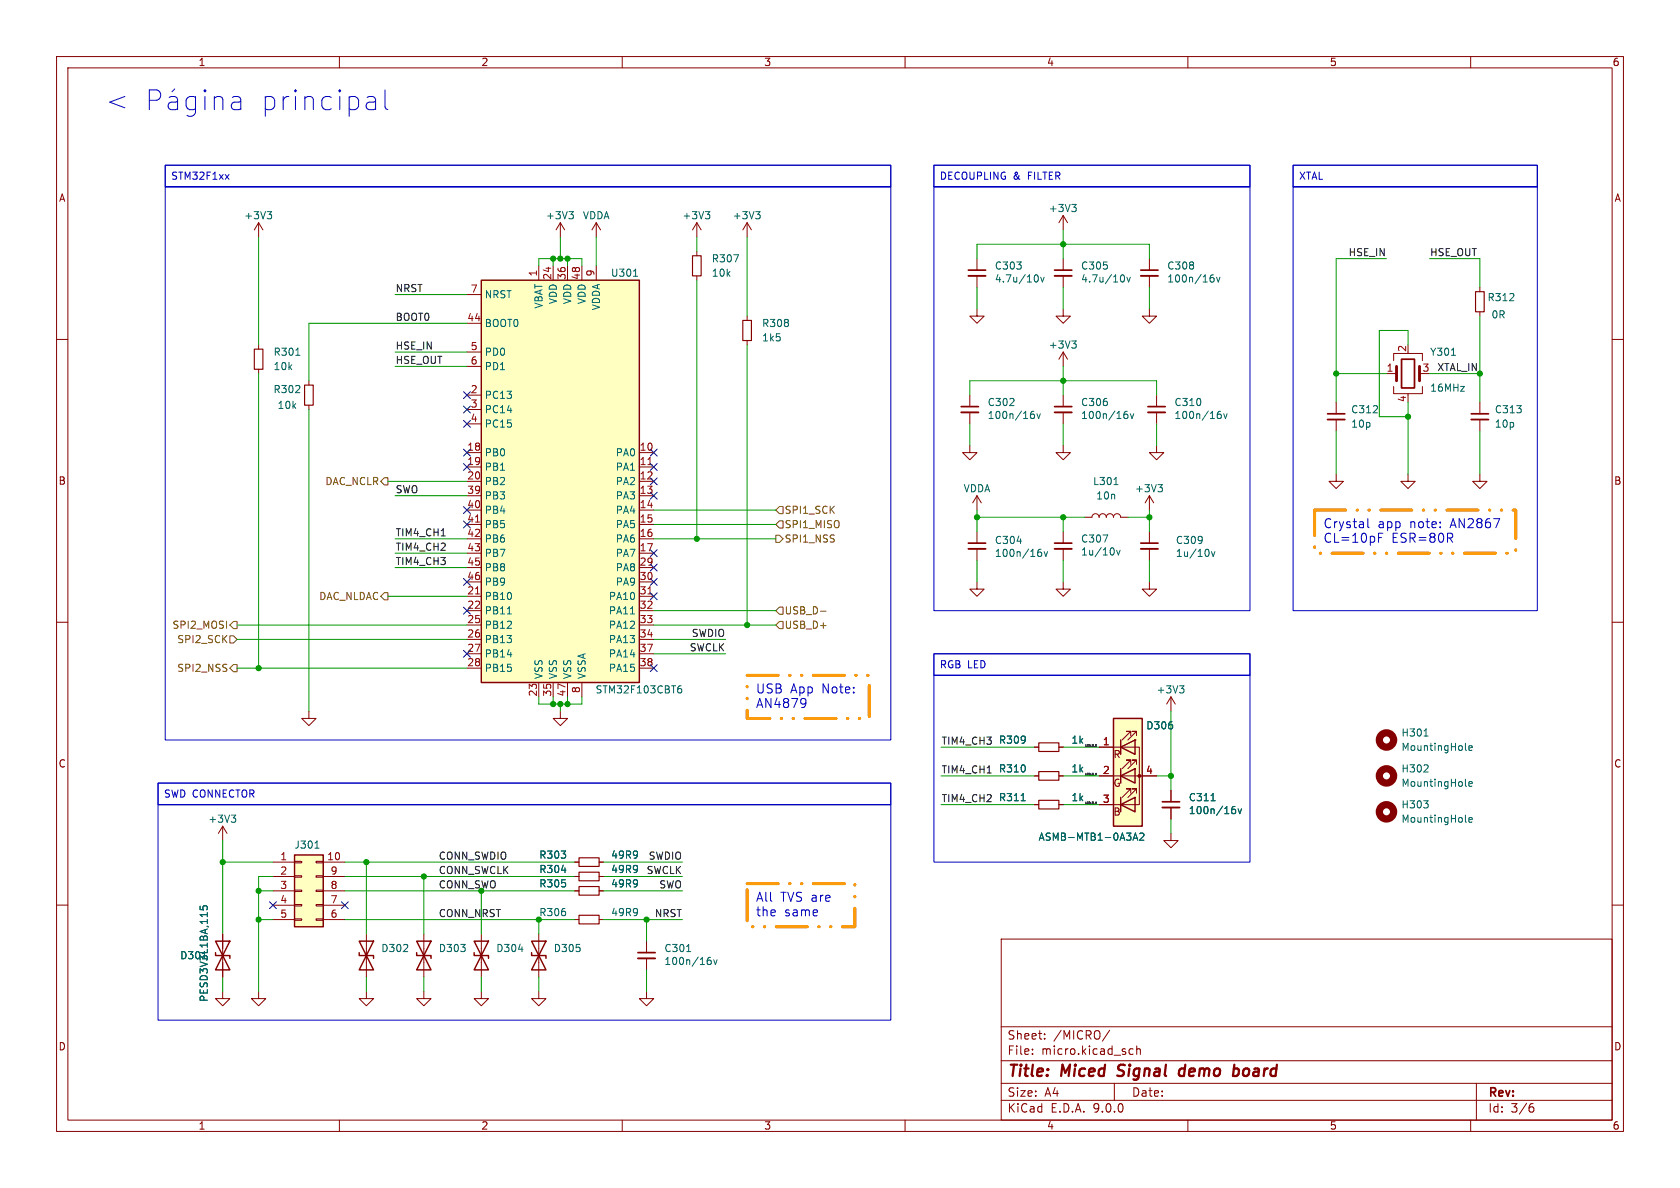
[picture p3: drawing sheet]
<svg xmlns="http://www.w3.org/2000/svg" width="297mm" height="210mm" viewBox="0 0 297 210" stroke-linecap="round" stroke-linejoin="round" font-family="sans-serif">
<g fill="none" stroke="#840000" stroke-width=".18">
<path d="M10 10h277v190h-277zM12 12h273v186h-273zM60 10v2M110 10v2M160 10v2M210 10v2M260 10v2M99.1 39.4l-.8 1.2M99.1 39.4l.7 1.2M99.1 39.4v2.5M172.7 54.6v1.3h1.3l-1.3 1.3-1.3-1.3h1.3M261.6 50.8v.8"/>
<path d="M261.6 55.1v.8M10 60h2M45.7 61v.7M45.7 65.3v.7M54.6 67.3v.8M54.6 71.6v.8M261.6 71.1v2.1M261.6 74.2v2M285 60h2M248.9 83.8v1.3h1.3l-1.3 1.3-1.3-1.3h1.3M10 110h2M285 110h2"/>
<path d="M10 160h2M177 166h108v32h-108zM285 160h2M60 198v2M110 198v2M160 198v2M177 194.5h108M177 191.5h108M177 187.5h108M177 181.5h108M182.5 186.3v.1M182.5 185.5v.1"/>
<path d="M184.7 183.6v.1M184.7 182.8v.1M196.2 182.1l-1.3 2M197 191.5v3M199.6 186.1l.3 .3 .4-.1M200.3 185.5l-.4-.1-.3 .3M201 185.5l.2-.1 .3 .1 .1 .9M201 184.9v1.5M210 198v2M260 198v2M261 191.5v6.5M270.6 195.7h.4l.2 .3-.1 .5-.5 .1"/>
<path d="M271 195.1l-.4 .1"/>
</g>
<path d="M197.5 190.1l.3 .1M197.8 188.4l-.1 .2v.4M209.5 189a.66 .66 0 0 0-1 .3l-.1 .5 .2 .3 .1 .1 .6-.1M209.6 188.2l-.3 2M218.3 188.9l.6 .1 .1 .3v.5l-.5 .4" fill="none" stroke="#840000" stroke-width=".4"/>
<g fill="none" stroke="#840000" stroke-width="1.3">
<circle cx="245.1" cy="130.8" r="1.27"/>
<circle cx="245.1" cy="137.2" r="1.27"/>
<circle cx="245.1" cy="143.5" r="1.27"/>
</g>
<g fill="none" stroke="#006464" stroke-width=".18">
<path d="M100.6 37.4h.8l-.5 .5M101.1 37.9l.3 .2v.3l-.3 .3M52.3 62.8h.7M251.7 136.5h.8M251.8 130.1h.7M252.4 135.3v.4M259.1 132.5l.2 .2M259.1 138.8l.2 .2M259.7 132.2l.6-.1-.1-.2-.3-.1-.2 .2v.6h.5M259.7 138.6l.6-.1-.1-.3h-.3l-.2 .1v.6h.5M251.7 141.5h.8l-.4 .5M252.4 142.2v.5"/>
<path d="M259.1 145.2l.2 .2M259.7 144.9l.6-.1-.1-.2-.3-.1-.2 .2v.6h.5"/>
</g>
<path d="M260.1 73.2h3" fill="none" stroke="#840000" stroke-width=".3"/>
<path d="M260.1 74.2h3" fill="none" stroke="#840000" stroke-width=".33"/>
<path d="M260.9 51.6h1.5v3.5h-1.5zM45 61.7h1.5v3.6h-1.5zM53.8 68.1h1.6v3.5h-1.6z" fill="none" stroke="#840000" stroke-width=".2"/>
<path d="M85.1 49.5h27.9v71.2h-27.9z" fill="#ffffc2"/>
<path d="M85.1 49.5h27.9v71.2h-27.9zM38.1 166.4l2.5 5.1h-2.5l2.5-5.1zM38.1 168.4v.5h2.5v.5M73.7 166.4l2.5 5.1h-2.5l2.5-5.1zM73.7 168.4v.5h2.5v.5M83.8 166.4l2.6 5.1h-2.6l2.6-5.1zM83.8 168.4v.5h2.6v.5M94 166.4l2.5 5.1h-2.5l2.5-5.1zM94 168.4v.5h2.5v.5" fill="none" stroke="#840000" stroke-width=".25"/>
<g fill="none" stroke="#840000" stroke-width=".18">
<path d="M45.7 39.4l-.7 1.2M45.7 39.4l.8 1.2M45.7 39.4v2.5M105.4 39.4v2.5M105.4 39.4l-.8 1.2M105.4 39.4l.8 1.2M123.2 39.4l-.8 1.2M123.2 39.4l.8 1.2M123.2 39.4v2.5M132.1 39.4v2.5M132.1 39.4l-.8 1.2M132.1 39.4l.7 1.2"/>
<path d="M188 38.1v2.5M188 38.1l-.8 1.3M188 38.1l.7 1.3M82.5 52.1h2.6M82.5 57.2h2.6M95.2 47v2.5M97.8 47v2.5M100.3 47v2.5M102.9 47v2.5M105.4 47v2.5M123.2 44.5v.7M123.2 48.8v.7"/>
<path d="M132.1 55.9v.7M172.7 45.7v2.1M172.7 48.8v2M188 54.6v1.3h1.2l-1.2 1.3-1.3-1.3h1.3M188 45.7v2.1M188 48.8v2M203.2 54.6v1.3h1.3l-1.3 1.3-1.3-1.3h1.3M203.2 45.7v2.1M203.2 48.8v2M82.5 62.2h2.6M82.5 64.8h2.6M82.5 69.9h2.6"/>
<path d="M82.5 72.4h2.6M82.5 74.9h2.6M132.1 60.2v.8M171.4 78.7v1.3h1.3l-1.3 1.3-1.2-1.3h1.2M171.4 69.9v2M171.4 72.9v2M188 78.7v1.3h1.2l-1.2 1.3-1.3-1.3h1.3M188 62.2l-.8 1.3M188 62.2l.7 1.3M188 62.2v2.6M188 69.9v2M188 72.9v2"/>
<path d="M236.2 71.1v2.1M236.2 74.2v2M245.1 66h1.8M246.4 63.8v-1.3h5.1v1.3M246.4 68.3v1.3h5.1v-1.3M248.9 69.6v.3M82.5 80h2.6M82.5 82.6h2.6M82.5 85.1h2.6M82.5 87.6h2.6M82.5 90.2h2.6M82.5 92.7h2.6"/>
<path d="M82.5 95.3h2.6M82.5 97.8h2.6M113 80h2.6M113 82.6h2.6M113 85.1h2.6M113 87.6h2.6M113 90.2h2.6M113 92.7h2.6M113 95.3h2.6M113 97.8h2.6M172.7 87.6v2.6M172.7 94v2"/>
<path d="M172.7 97v2.1M172.7 87.6l-.7 1.3M172.7 87.6l.8 1.3M188 94v2M188 97v2.1M191.8 91.4h1.2a.64 .64 0 0 1 .7-.6 .64 .64 0 0 1 .6 .6 .64 .64 0 0 1 .6-.6 .64 .64 0 0 1 .7 .6 .64 .64 0 0 1 .6-.6 .64 .64 0 0 1 .6 .6 .64 .64 0 0 1 .7-.6 .64 .64 0 0 1 .6 .6h1.3M203.2 87.6v2.6M203.2 87.6l.8 1.3M203.2 87.6l-.8 1.3M236.2 83.8v1.3h1.3l-1.3 1.3-1.3-1.3h1.3M261.6 83.8v1.3h1.3l-1.3 1.3-1.3-1.3h1.3M82.5 100.3h2.6"/>
<path d="M82.5 102.9h2.6M82.5 105.4h2.6M82.5 108h2.6M82.5 110.5h2.6M82.5 113h2.6M82.5 115.6h2.6M82.5 118.1h2.6M113 100.3h2.6M113 102.9h2.6M113 105.4h2.6M113 108h2.6M113 110.5h2.6"/>
<path d="M113 113h2.6M113 115.6h2.6M113 118.1h2.6M54.6 125.7v1.3h1.3l-1.3 1.3-1.3-1.3h1.3M95.2 120.7v2.5M97.8 120.7v2.5M99.1 125.7v1.3h1.2l-1.2 1.3-1.3-1.3h1.3M100.3 120.7v2.5M102.9 120.7v2.5M207 123.2v2.5M207 139.7v2M207 123.2l.8 1.3"/>
<path d="M207 123.2l-.8 1.3M39.4 146.1l-.8 1.2M39.4 146.1l.7 1.2M39.4 146.1v2.5M101.6 154.9h.8M101.6 157.5h.8M101.6 152.4h.8M105.9 154.9h.8M105.9 157.5h.8M105.9 152.4h.8M207 147.3v1.3h1.3l-1.3 1.3-1.3-1.3h1.3M207 142.7v2.1"/>
<path d="M39.4 175.3v1.2h1.2l-1.2 1.3-1.3-1.3h1.3M39.4 165.1v7.6M74.9 165.1v7.6M85.1 165.1v7.6M95.2 175.3v1.2h1.3l-1.3 1.3-1.2-1.3h1.2M95.2 165.1v7.6M101.6 162.6h.8M105.9 162.6h.8M114.3 175.3v1.2h1.3l-1.3 1.3-1.3-1.3h1.3M114.3 166.4v2M114.3 169.4v2.1"/>
</g>
<path d="M84.1 92.3h.7M114.5 82.1h.8M84.1 105h.7M114.5 105h.8" fill="none" stroke="#a90000" stroke-width=".18"/>
<g fill="none" stroke="#006464" stroke-width=".18">
<path d="M47.2 37.4h.8l-.4 .5M47.8 37.9l.2 .2v.3l-.2 .3M124.7 37.4h.8l-.4 .5M125.2 37.9l.3 .2v.3l-.3 .3M133.6 37.4h.8l-.4 .5M134.1 37.9l.3 .2v.3l-.3 .3M189.5 36.1h.8l-.5 .5M190 36.6l.3 .3v.3l-.3 .2M112 48.8h.7M129.7 45h.9l-.6 1.3M183.1 48.6a.68 .68 0 0 1 .5 .6 .68 .68 0 0 1-.5 .7M184 49l.3 .9 .3-.9"/>
<path d="M198.4 48.6a.68 .68 0 0 1 .4 .6 .68 .68 0 0 1-.4 .7M199.2 49l.3 .9 .3-.9M214 49.1h.4l.2 .2-.1 .5h-.5M214.5 48.6l-.4 .1M215.1 49l.3 .9 .3-.9M182.3 73.3l.4-.1 .2 .2-.1 .5h-.5M182.8 72.7l-.5 .1M183.3 73.1l.3 .9 .3-.9M189.5 60.3h.8l-.5 .5M190 60.8l.3 .2v.3l-.3 .2M198.8 73.3l.4-.1 .2 .2-.1 .5h-.5M199.3 72.7l-.4 .1"/>
<path d="M199.8 73.1l.3 .9 .3-.9M256.6 62.8h.7M179.8 95.7h.8M183.6 97.6h.3l.3 .2-.2 .5h-.4M184 97.1l-.4 .1M184.6 97.5l.3 .9 .3-.9M195 94.6h.8l-.5 1.2M196.9 97.1v.8M196.9 85.7h.8M197.4 97.3l.3 .8 .3-.8M204.7 85.7h.8l-.4 .5M205.3 86.2l.2 .2v.3l-.2 .2"/>
<path d="M89.7 108.5h.7M111.5 108.5h.7M119.9 121.8l.4-.1 .2 .3-.1 .4h-.5M120.4 121.2l-.4 .2M208.5 121.2h.8l-.4 .5M209.1 121.7l.2 .3v.3l-.2 .2M40.9 144.1h.8l-.5 .5M41.4 144.6l.3 .2v.3l-.3 .3M99.3 153.8h.8M214.1 141.5h.7M217.8 143.1l.4-.1 .3 .3-.2 .5h-.5M218.3 142.6l-.4 .1"/>
<path d="M218.9 143l.3 .8 .3-.8M35.4 160.2v.6h.6l-.1-.1v-.5l.2-.1 .4 .1 .1 .2-.1 .4M91.7 167.8h.8M121.4 168.2h.7M125.1 169.8l.4-.1 .2 .3-.1 .4h-.5M125.6 169.2l-.4 .2M126.2 169.7l.3 .8 .3-.8"/>
</g>
<path d="M171.2 47.8h3M186.4 47.8h3.1M201.7 47.8h3M169.9 71.9h3.1M186.4 71.9h3.1M234.7 73.2h3M247.8 63.5h2.3v5.1h-2.3zM171.2 96h3M186.4 96h3.1M205.5 141.7h3M112.8 168.4h3" fill="none" stroke="#840000" stroke-width=".3"/>
<path d="M171.2 48.8h3M186.4 48.8h3.1M201.7 48.8h3M169.9 72.9h3.1M186.4 72.9h3.1M234.7 74.2h3M171.2 97h3M186.4 97h3.1M205.5 142.7h3M112.8 169.4h3" fill="none" stroke="#840000" stroke-width=".33"/>
<path d="M122.4 45.2h1.6v3.6h-1.6zM131.3 56.6h1.5v3.6h-1.5zM102.4 154.2h3.5v1.5h-3.5zM102.4 156.7h3.5v1.5h-3.5zM102.4 151.6h3.5v1.6h-3.5zM102.4 161.8h3.5v1.5h-3.5z" fill="none" stroke="#840000" stroke-width=".2"/>
<path d="M246.9 64.8v2.5M251 64.8v2.5" fill="none" stroke="#840000" stroke-width=".51"/>
<path d="M196.8 127h5.1v19.1h-5.1z" fill="#ffffc2"/>
<g fill="none" stroke="#840000" stroke-width=".18">
<path d="M203.2 94v2M203.2 97v2.1M172.7 102.9v1.2h-1.3l1.3 1.3 1.3-1.3h-1.3M188 102.9v1.2h-1.3l1.3 1.3 1.2-1.3h-1.2M203.2 102.9v1.2h-1.3l1.3 1.3 1.3-1.3h-1.3M182.9 132.1h.7M182.9 137.2h.7M187.2 132.1h.8M187.2 137.2h.8M194.3 132.1h7.1v10.1h-7.1M194.3 137.2h10.2M199.9 130v-.7h-.8h.8l-1.5 1.5"/>
<path d="M199.9 135.1v-.7h-.8h.8l-1.5 1.5M200.7 130.8h.1M200.9 130v-.7h-.7h.7l-1.5 1.5M200.9 135.1v-.7h-.7h.7l-1.5 1.5M182.9 142.2h.7M187.2 142.2h.8M199.9 140.2v-.8h-.8h.8l-1.5 1.6M200.9 140.2v-.8h-.7h.7l-1.5 1.6M45.7 175.3v1.2h1.3l-1.3 1.3-1.3-1.3h1.3M64.8 175.3v1.2h1.2l-1.2 1.3-1.3-1.3h1.3M64.8 165.1v7.6M74.9 175.3v1.2h1.3l-1.3 1.3-1.2-1.3h1.2"/>
<path d="M85.1 175.3v1.2h1.3l-1.3 1.3-1.3-1.3h1.3"/>
</g>
<path d="M196.8 127h5.1v19.1h-5.1zM198.1 132.1l2.6-1.3v2.6zM198.1 137.2l2.6-1.3v2.5zM198.1 130.8v2.6M198.1 135.9v2.5M198.1 142.2l2.6-1.2v2.5zM198.1 141v2.5M63.5 166.4l2.5 5.1h-2.5l2.5-5.1zM63.5 168.4v.5h2.5v.5" fill="none" stroke="#840000" stroke-width=".25"/>
<circle cx="201.4" cy="137.2" r=".25" fill="#840000" stroke="#840000" stroke-width=".18"/>
<path d="M213.7 97.3v.8M214.2 97.5l.3 .9 .3-.9M180.5 141.5h.8M200.3 148.5l.4-1.2 .4 1.2M200.4 148.2h.6M201.5 147.4l.5-.1 .2 .3-.8 .9h.8" fill="none" stroke="#006464" stroke-width=".18"/>
<path d="M183.6 136.4h3.6v1.5h-3.6zM183.6 131.3h3.6v1.5h-3.6zM183.6 141.5h3.6v1.5h-3.6z" fill="none" stroke="#840000" stroke-width=".2"/>
<path d="M201.7 96h3" fill="none" stroke="#840000" stroke-width=".3"/>
<path d="M201.7 97h3" fill="none" stroke="#840000" stroke-width=".33"/>
<path d="M52.1 151.1h5v12.7h-5z" fill="#ffffc2"/>
<path d="M52.1 151.1h5v12.7h-5z" fill="none" stroke="#840000" stroke-width=".25"/>
<g fill="none" stroke="#840000" stroke-width=".18">
<path d="M204.5 78.7v1.3h1.2l-1.2 1.3-1.3-1.3h1.3M204.5 69.9v2M204.5 72.9v2M182.9 132.1h.7M182.9 137.2h.7M187.2 132.1h.8M187.2 137.2h.8M194.3 132.1h2.5M194.3 137.2h2.5M201.9 137.2h2.6M207 139.7v2M48.3 152.4h3.8"/>
<path d="M48.3 154.9h3.8M48.3 157.5h3.8M52.1 152.3h1.2v.2h-1.2zM52.1 154.8h1.2v.3h-1.2zM52.1 157.4h1.2v.2h-1.2zM52.1 159.9h1.2v.2h-1.2zM55.9 152.3h1.2v.2h-1.2zM55.9 154.8h1.2v.3h-1.2zM55.9 157.4h1.2v.2h-1.2zM55.9 159.9h1.2v.2h-1.2zM57.1 152.4h3.9M57.1 154.9h3.9"/>
<path d="M57.1 157.5h3.9M101.6 152.4h.8M101.6 154.9h.8M101.6 157.5h.8M105.9 152.4h.8M105.9 154.9h.8M105.9 157.5h.8M182.9 142.2h.7M187.2 142.2h.8M194.3 142.2h2.5M207 142.7v2.1M39.4 165.1v2.5"/>
<path d="M39.4 170.2v2.5M48.3 160h3.8M48.3 162.6h3.8M52.1 162.4h1.2v.3h-1.2zM55.9 162.4h1.2v.3h-1.2zM57.1 160h3.9M57.1 162.6h3.9"/>
</g>
<g fill="none" stroke="#006464" stroke-width=".18">
<path d="M215.3 73.3l.4-.1 .2 .2-.1 .5h-.5M215.8 72.7l-.4 .1M216.3 73.1l.3 .9 .3-.9M55.7 149.9h.7M99.3 153.8h.8M180.5 141.5h.8M200.3 148.5l.4-1.2 .4 1.2M200.4 148.2h.6M201.5 147.4l.5-.1 .2 .3-.8 .9h.8M214.1 141.5h.7M217.8 143.1l.4-.1 .3 .3-.2 .5h-.5M218.3 142.6l-.4 .1"/>
<path d="M218.9 143l.3 .8 .3-.8M35.4 160.2v.6h.6l-.1-.1v-.5l.2-.1 .4 .1 .1 .2-.1 .4"/>
</g>
<path d="M202.9 71.9h3.1" fill="none" stroke="#840000" stroke-width=".3"/>
<path d="M202.9 72.9h3.1" fill="none" stroke="#840000" stroke-width=".33"/>
<path d="M67.9 84.5h.7v1.2h-.7l-.6-.6zM137.2 92.7l.6-.6h.6v1.2h-.6zM137.2 94.6h.6l.6 .7-.6 .6h-.6zM137.8 89.5h.6v1.3h-.6l-.6-.6zM40.6 112.4h.7l.6 .6-.6 .7h-.7zM41.3 117.5h.6v1.2h-.6l-.7-.6zM41.3 109.9h.6v1.2h-.6l-.7-.6zM67.3 105.4l.6-.6h.7v1.2h-.7zM137.2 110.5l.6-.6h.6v1.2h-.6zM137.8 107.3h.6v1.3h-.6l-.6-.6zM145.1 108h.9" fill="none" stroke="#725600" stroke-width=".18"/>
<path d="M78 94.7h.7M174.5 136.6h.7" fill="none" stroke="#0f0f0f" stroke-width=".18"/>
<g fill="none" stroke="#009600" stroke-width=".18">
<path d="M45.7 41.9v19.1M69.8 52.1h12.7M82.5 57.2h-27.9v10.1M95.2 47v-1.3h7.7v1.3M97.8 45.7v1.3M99.1 41.9v3.8M100.3 45.7v1.3M105.4 41.9v5.1M123.2 41.9v2.6M123.2 49.5v45.8M132.1 41.9v14M172.7 45.7v-2.5h30.5v2.5"/>
<path d="M172.7 50.8v3.8M188 40.6v5.1M188 50.8v3.8M203.2 50.8v3.8M245.1 45.7h-8.9v25.4M252.7 45.7h8.9v5.1M261.6 55.9v15.2M45.7 66v52.1M54.6 72.4v53.3M69.8 64.8h12.7M69.8 62.2h12.7M132.1 61v49.5"/>
<path d="M171.4 69.9v-2.6h33.1v2.6M171.4 74.9v3.8M188 64.8v5.1M188 74.9v3.8M204.5 74.9v3.8M236.2 66h8.9M236.2 76.2v7.6M248.9 61v-2.6h-5.1v15.3h5.1M248.9 71.1v12.7M252.7 66h8.9M261.6 76.2v7.6M68.6 85.1h13.9"/>
<path d="M69.8 95.3h12.7M69.8 97.8h12.7M69.8 87.6h12.7M115.6 95.3h21.6M115.6 92.7h21.6M115.6 90.2h21.6M172.7 91.4h19.1M172.7 90.2v3.8M172.7 99.1v3.8M188 91.4v2.6M188 99.1v3.8M199.4 91.4h3.8"/>
<path d="M203.2 90.2v3.8M203.2 99.1v3.8M41.9 113h40.6M41.9 110.5h40.6M41.9 118.1h40.6M68.6 105.4h13.9M69.8 100.3h12.7M115.6 113h12.7M115.6 110.5h21.6M115.6 115.6h12.7M115.6 108h21.6M95.2 123.2v1.3h7.7v-1.3"/>
<path d="M97.8 123.2v1.3M99.1 124.5v1.2M100.3 123.2v1.3M166.4 137.2h16.5M166.4 132.1h16.5M188 137.2h6.3M188 132.1h6.3M204.5 137.2h2.5M207 125.7v14M39.4 152.4h8.9M39.4 148.6v16.5M45.7 157.5h2.6"/>
<path d="M48.3 154.9h-2.6v20.4M61 152.4h40.6M61 157.5h40.6M61 154.9h40.6M64.8 152.4v12.7M74.9 154.9v10.2M85.1 157.5v7.6M106.7 152.4h13.9M106.7 157.5h13.9M106.7 154.9h13.9M166.4 142.2h16.5M188 142.2h6.3"/>
<path d="M207 144.8v2.5M39.4 172.7v2.6M45.7 162.6h2.6M61 162.6h40.6M64.8 172.7v2.6M74.9 172.7v2.6M85.1 172.7v2.6M95.2 162.6v2.5M95.2 172.7v2.6M106.7 162.6h13.9M114.3 162.6v3.8M114.3 171.5v3.8"/>
</g>
<g fill="none" stroke="#000084" stroke-width=".18">
<path d="M81.9 74.3l1.3 1.2M81.9 79.4l1.3 1.2M81.9 69.2l1.3 1.3M81.9 71.8l1.3 1.2M83.2 74.3l-1.3 1.2M83.2 79.4l-1.3 1.2M83.2 69.2l-1.3 1.3M83.2 71.8l-1.3 1.2M115 79.4l1.2 1.2M116.2 79.4l-1.2 1.2M81.9 81.9l1.3 1.3M81.9 92.1l1.3 1.2"/>
<path d="M81.9 89.6l1.3 1.2M83.2 81.9l-1.3 1.3M83.2 92.1l-1.3 1.2M83.2 89.6l-1.3 1.2M115 97.2l1.2 1.2M115 99.7l1.2 1.2M115 84.5l1.2 1.2M115 87l1.2 1.2M115 81.9l1.2 1.3M116.2 97.2l-1.2 1.2M116.2 99.7l-1.2 1.2M116.2 81.9l-1.2 1.3"/>
<path d="M116.2 84.5l-1.2 1.2M116.2 87l-1.2 1.2M81.9 107.3l1.3 1.3M81.9 102.3l1.3 1.2M81.9 115l1.3 1.2M83.2 107.3l-1.3 1.3M83.2 102.3l-1.3 1.2M83.2 115l-1.3 1.2M115 102.3l1.2 1.2M115 104.8l1.2 1.2M115 117.5l1.2 1.2M116.2 102.3l-1.2 1.2"/>
<path d="M116.2 104.8l-1.2 1.2M116.2 117.5l-1.2 1.2M47.7 159.4l1.2 1.2M48.9 159.4l-1.2 1.2M60.4 159.4l1.2 1.2M61.6 159.4l-1.2 1.2"/>
</g>
<g fill="none" stroke="#0000c2" stroke-width=".18">
<path d="M26.4 17.7h1.3a.95 .95 0 0 0 .7-.9 .95 .95 0 0 0-.7-.9h-1.3v3.5M29.9 17.2l.3-.1h.7l.3 .1 .2 .4v1.8M30.9 15.7l-.5 .5M31.4 17.9l-.3 .2h-.9a.69 .69 0 0 0-.5 .6 .69 .69 0 0 0 .5 .7h.9l.3-.2M34.6 17.2l-.4-.1h-.6l-.5 .3-.2 .3v1l.3 .5 .4 .2h.6l.4-.2M34.6 17.1v2.8a.95 .95 0 0 1-1.5 .5M36.2 15.9v.3M36.2 17.1v2.3M36.2 15.9l-.1 .2 .1 .1M36.2 15.9l.2 .2-.2 .1M37.9 17.4a.87 .87 0 0 1 1.5 .2v1.8M37.9 17.1v2.3"/>
<path d="M41.1 17.2l.3-.1h.7l.3 .1 .2 .4v1.8M42.6 17.9l-.4 .2h-.8a.69 .69 0 0 0-.5 .6 .69 .69 0 0 0 .5 .7h.8l.4-.2M64.9 17.2l.3-.1h.7l.3 .1 .2 .4v1.8M64.9 19.2l.3 .2h.9l.3-.2M66.4 17.9l-.3 .2h-.9l-.3 .1M68.1 15.9v3l.1 .3 .4 .2M29.2 29.2h128.3v3.8h-128.3zM29.2 33h128.3v97.8h-128.3zM39.8 30.8l.7 .9M40.5 30.8l-.7 .9M165.1 29.2h55.9v3.8h-55.9zM165.1 33h55.9v75h-55.9z"/>
<path d="M228.6 29.2h43.2v3.8h-43.2zM228.6 33h43.2v75h-43.2zM241.8 91.7v1.4l.2 .2M243.7 95h.5M256.3 95.1l.5 .8M256.7 94.4l.1 .4-.3 .3M165.1 115.6h55.9v3.8h-55.9zM165.1 119.4h55.9v33h-55.9zM27.9 138.4h129.6v3.8h-129.6zM142.5 123.8v.6l-.3 .5M142.5 124.2l-.3 .3M27.9 142.2h129.6v38.1h-129.6z"/>
</g>
<path d="M232.4 90.2h35.6v7.6h-35.6zM132.1 119.4h21.6v7.6h-21.6zM132.1 156.2h19v7.6h-19z" fill="none" stroke="#f90" stroke-width=".5" stroke-dasharray="5.5 2 .1 2 .1 2"/>
<g fill="#009600" stroke="#009600" stroke-width=".18">
<circle cx="45.7" cy="162.6" r=".46"/>
<circle cx="39.4" cy="152.4" r=".46"/>
<circle cx="64.8" cy="152.4" r=".46"/>
<circle cx="74.9" cy="154.9" r=".46"/>
<circle cx="97.8" cy="45.7" r=".46"/>
<circle cx="99.1" cy="45.7" r=".46"/>
<circle cx="114.3" cy="162.6" r=".46"/>
<circle cx="100.3" cy="124.5" r=".46"/>
<circle cx="45.7" cy="118.1" r=".46"/>
<circle cx="45.7" cy="157.5" r=".46"/>
<circle cx="95.2" cy="162.6" r=".46"/>
<circle cx="132.1" cy="110.5" r=".46"/>
<circle cx="97.8" cy="124.5" r=".46"/>
<circle cx="99.1" cy="124.5" r=".46"/>
<circle cx="123.2" cy="95.3" r=".46"/>
<circle cx="100.3" cy="45.7" r=".46"/>
<circle cx="261.6" cy="66" r=".46"/>
<circle cx="248.9" cy="73.7" r=".46"/>
<circle cx="188" cy="43.2" r=".46"/>
<circle cx="207" cy="137.2" r=".46"/>
<circle cx="172.7" cy="91.4" r=".46"/>
<circle cx="203.2" cy="91.4" r=".46"/>
<circle cx="188" cy="67.3" r=".46"/>
<circle cx="236.2" cy="66" r=".46"/>
<circle cx="188" cy="91.4" r=".46"/>
</g>
<g font-size="4.9" fill="#0000c2">
<text x="18.7" y="19.8">&lt;</text>
<text x="45.7" y="19.8">principal</text>
</g>
<g font-size="2.8" fill="#840000">
<text x="178" y="190.9">Title:</text>
<text x="187.7" y="190.9">Miced</text>
<text x="198.5" y="190.9">Signal</text>
<text x="210.1" y="190.9">demo</text>
<text x="220.4" y="190.9">board</text>
</g>
<g font-size="2.2" fill="#0000c2">
<text x="233.9" y="93.7">Crystal</text>
<text x="243.5" y="93.7">app</text>
<text x="249.2" y="93.7">note:</text>
<text x="256.5" y="93.7">AN2867</text>
<text x="233.9" y="96.3">CL=10pF</text>
<text x="246" y="96.3">ESR=80R</text>
<text x="133.5" y="122.9">USB</text>
<text x="133.5" y="125.5">AN4879</text>
<text x="139.7" y="122.9">App</text>
<text x="145.3" y="122.9">Note:</text>
<text x="133.5" y="159.7">All</text>
<text x="137.9" y="159.7">TVS are</text>
<text x="133.5" y="162.3">the</text>
<text x="138.6" y="162.3">same</text>
</g>
<g font-size="2.1" fill="#840000">
<text x="178" y="184">Sheet:</text>
<text x="186.2" y="184">/MICRO/</text>
<text x="178" y="186.7">File:</text>
<text x="184.1" y="186.7">micro.kicad_sch</text>
<text x="178" y="196.9">KiCad</text>
<text x="178" y="194.1">Size:</text>
<text x="184.7" y="194.1">A4</text>
<text x="185.7" y="196.9">E.D.A.</text>
<text x="193.3" y="196.9">9.0.0</text>
<text x="200" y="194.1">Date:</text>
<text x="263" y="194.3">Rev:</text>
<text x="263" y="196.9">Id:</text>
<text x="267.1" y="196.9">3/6</text>
</g>
<g font-size="1.8" fill="#840000">
<text x="35" y="11.9">1</text>
<text x="85" y="11.9">2</text>
<text x="135" y="11.9">3</text>
<text x="185" y="11.9">4</text>
<text x="235" y="11.9">5</text>
<text x="285" y="11.9">6</text>
<text x="10.3" y="35.9">A</text>
<text x="285.3" y="35.9">A</text>
<text x="10.3" y="85.9">B</text>
<text x="285.3" y="85.9">B</text>
<text x="10.3" y="135.9">C</text>
<text x="196.7" y="134.2">R</text>
<text x="285.3" y="135.9">C</text>
<text x="196.7" y="139.3">G</text>
<text x="196.7" y="144.4">B</text>
<text x="10.3" y="185.9">D</text>
<text x="285.3" y="185.9">D</text>
<text x="35" y="199.9">1</text>
<text x="85" y="199.9">2</text>
<text x="135" y="199.9">3</text>
<text x="185" y="199.9">4</text>
<text x="235" y="199.9">5</text>
<text x="285" y="199.9">6</text>
</g>
<g font-size="1.8" fill="#0000c2">
<text x="30.2" y="32">STM32F1xx</text>
<text x="166.1" y="32">DECOUPLING</text>
<text x="179.1" y="32">&amp;</text>
<text x="181.8" y="32">FILTER</text>
<text x="229.6" y="32">XTAL</text>
<text x="166.1" y="118.3">RGB LED</text>
<text x="28.9" y="141.2">SWD CONNECTOR</text>
</g>
<g font-size="1.8" fill="#006464">
<text x="43.1" y="39">+3V3</text>
<text x="96.4" y="39">+3V3</text>
<text x="102.9" y="39">VDDA</text>
<text x="120.5" y="39">+3V3</text>
<text x="129.4" y="39">+3V3</text>
<text x="185.3" y="37.7">+3V3</text>
<text x="125.7" y="46.6">R307</text>
<text x="175.8" y="47.9">C303</text>
<text x="191" y="47.9">C305</text>
<text x="206.3" y="47.9">C308</text>
<text x="85.6" y="52.9">NRST</text>
<text x="98.7" y="53.9" transform="rotate(-90 98.7 53.9)">VDD</text>
<text x="101.2" y="53.9" transform="rotate(-90 101.2 53.9)">VDD</text>
<text x="103.7" y="53.9" transform="rotate(-90 103.7 53.9)">VDD</text>
<text x="107.9" y="49.1">U301</text>
<text x="125.7" y="49.1">10k</text>
<text x="175.8" y="50.1">4.7u/10v</text>
<text x="191" y="50.1">4.7u/10v</text>
<text x="206.3" y="50.1">100n/16v</text>
<text x="262.9" y="53.4">R312</text>
<text x="85.6" y="58">BOOT0</text>
<text x="96.1" y="54.7" transform="rotate(-90 96.1 54.7)">VBAT</text>
<text x="106.3" y="55" transform="rotate(-90 106.3 55)">VDDA</text>
<text x="134.6" y="58">R308</text>
<text x="263.6" y="56.5">0R</text>
<text x="48.3" y="63.1">R301</text>
<text x="48.3" y="65.6">10k</text>
<text x="85.6" y="63.1">PD0</text>
<text x="85.6" y="65.6">PD1</text>
<text x="134.6" y="60.6">1k5</text>
<text x="185.3" y="61.8">+3V3</text>
<text x="252.7" y="63.1">Y301</text>
<text x="48.2" y="69.7">R302</text>
<text x="85.6" y="70.7">PC13</text>
<text x="174.5" y="72">C302</text>
<text x="191" y="72">C306</text>
<text x="207.5" y="72">C310</text>
<text x="252.7" y="69.4">16MHz</text>
<text x="49" y="72.5">10k</text>
<text x="85.6" y="73.3">PC14</text>
<text x="85.6" y="75.8">PC15</text>
<text x="174.5" y="74.3">100n/16v</text>
<text x="191" y="74.3">100n/16v</text>
<text x="207.5" y="74.3">100n/16v</text>
<text x="238.8" y="73.3">C312</text>
<text x="238.8" y="75.8">10p</text>
<text x="264.2" y="73.3">C313</text>
<text x="264.2" y="75.8">10p</text>
<text x="85.6" y="80.9">PB0</text>
<text x="85.6" y="83.4">PB1</text>
<text x="108.8" y="80.9">PA0</text>
<text x="108.8" y="83.4">PA1</text>
<text x="85.6" y="86">PB2</text>
<text x="85.6" y="88.5">PB3</text>
<text x="108.8" y="86">PA2</text>
<text x="108.8" y="88.5">PA3</text>
<text x="170.3" y="87.2">VDDA</text>
<text x="193.2" y="86">L301</text>
<text x="193.7" y="88.5">10n</text>
<text x="200.6" y="87.2">+3V3</text>
<text x="85.6" y="91">PB4</text>
<text x="85.6" y="93.6">PB5</text>
<text x="108.8" y="91">PA4</text>
<text x="108.8" y="93.6">PA5</text>
<text x="85.6" y="96.1">PB6</text>
<text x="85.6" y="98.7">PB7</text>
<text x="85.6" y="101.2">PB8</text>
<text x="108.8" y="96.1">PA6</text>
<text x="108.8" y="98.7">PA7</text>
<text x="108.8" y="101.2">PA8</text>
<text x="175.8" y="96.4">C304</text>
<text x="175.8" y="98.7">100n/16v</text>
<text x="191" y="96.1">C307</text>
<text x="191" y="98.4">1u/10v</text>
<text x="207.8" y="96.4">C309</text>
<text x="207.8" y="98.7">1u/10v</text>
<text x="85.6" y="103.7">PB9</text>
<text x="85.6" y="106.3">PB10</text>
<text x="107.5" y="106.3">PA10</text>
<text x="108.8" y="103.7">PA9</text>
<text x="85.6" y="108.8">PB11</text>
<text x="85.6" y="111.4">PB12</text>
<text x="85.6" y="113.9">PB13</text>
<text x="107.5" y="108.8">PA11</text>
<text x="107.5" y="111.4">PA12</text>
<text x="107.5" y="113.9">PA13</text>
<text x="85.6" y="116.4">PB14</text>
<text x="85.6" y="119">PB15</text>
<text x="107.5" y="116.4">PA14</text>
<text x="107.5" y="119">PA15</text>
<text x="96.1" y="120.1" transform="rotate(-90 96.1 120.1)">VSS</text>
<text x="98.7" y="120.1" transform="rotate(-90 98.7 120.1)">VSS</text>
<text x="101.2" y="120.1" transform="rotate(-90 101.2 120.1)">VSS</text>
<text x="103.7" y="120.1" transform="rotate(-90 103.7 120.1)">VSSA</text>
<text x="105.2" y="122.8">STM32F103CBT6</text>
<text x="204.4" y="122.8">+3V3</text>
<text x="176.5" y="131.7">R309</text>
<text x="189.3" y="131.7">1k</text>
<text x="202.6" y="129.1">D306</text>
<text x="247.7" y="130.4">H301</text>
<text x="176.5" y="136.8">R310</text>
<text x="189.3" y="136.8">1k</text>
<text x="247.7" y="132.9">MountingHole</text>
<text x="247.7" y="136.8">H302</text>
<text x="176.5" y="141.8">R311</text>
<text x="189.3" y="141.8">1k</text>
<text x="210.1" y="141.8">C311</text>
<text x="247.7" y="139.3">MountingHole</text>
<text x="247.7" y="143.1">H303</text>
<text x="36.7" y="145.6">+3V3</text>
<text x="183.5" y="148.8">ASMB-MTB1-0A3A2</text>
<text x="210.1" y="144.1">100n/16v</text>
<text x="247.7" y="145.6">MountingHole</text>
<text x="52" y="150.2">J301</text>
<text x="95.2" y="154.5">R304</text>
<text x="95.2" y="152">R303</text>
<text x="107.9" y="154.5">49R9</text>
<text x="107.9" y="152">49R9</text>
<text x="95.2" y="157.1">R305</text>
<text x="107.9" y="157.1">49R9</text>
<text x="95.2" y="162.2">R306</text>
<text x="107.9" y="162.2">49R9</text>
<text x="31.8" y="169.8">D301</text>
<text x="67.3" y="168.5">D302</text>
<text x="77.5" y="168.5">D303</text>
<text x="87.6" y="168.5">D304</text>
<text x="97.8" y="168.5">D305</text>
<text x="117.4" y="168.5">C301</text>
<text x="117.4" y="170.8">100n/16v</text>
<text x="36.9" y="177.2" transform="rotate(-90 36.9 177.2)">PESD3V3L1BA,115</text>
</g>
<g font-size="1.8" fill="#0f0f0f">
<text x="238.3" y="45.4">HSE_IN</text>
<text x="252.7" y="45.4">HSE_OUT</text>
<text x="69.8" y="51.7">NRST</text>
<text x="69.8" y="56.8">BOOT0</text>
<text x="69.8" y="64.4">HSE_OUT</text>
<text x="69.8" y="61.9">HSE_IN</text>
<text x="254" y="65.7">XTAL_IN</text>
<text x="69.8" y="87.3">SWO</text>
<text x="69.8" y="94.9">TIM4_CH1</text>
<text x="69.8" y="100">TIM4_CH3</text>
<text x="69.8" y="97.4">TIM4_CH2</text>
<text x="122.2" y="112.7">SWDIO</text>
<text x="121.8" y="115.2">SWCLK</text>
<text x="166.4" y="131.7">TIM4_CH3</text>
<text x="166.4" y="136.8">TIM4_CH1</text>
<text x="166.4" y="141.9">TIM4_CH2</text>
<text x="77.5" y="154.6">CONN_SWCLK</text>
<text x="77.5" y="152.1">CONN_SWDIO</text>
<text x="114.2" y="154.6">SWCLK</text>
<text x="114.6" y="152.1">SWDIO</text>
<text x="116.5" y="157.1">SWO</text>
<text x="77.5" y="162.2">CONN_NRST</text>
<text x="115.7" y="162.2">NRST</text>
</g>
<g font-size="1.8" fill="#a90000">
<text x="83.1" y="51.8">7</text>
<text x="95" y="49" transform="rotate(-90 95 49)">1</text>
<text x="97.5" y="49.6" transform="rotate(-90 97.5 49.6)">24</text>
<text x="100.1" y="49.6" transform="rotate(-90 100.1 49.6)">36</text>
<text x="102.6" y="49.6" transform="rotate(-90 102.6 49.6)">48</text>
<text x="105.2" y="49" transform="rotate(-90 105.2 49)">9</text>
<text x="82.5" y="56.9">44</text>
<text x="83.1" y="62">5</text>
<text x="83.1" y="64.5">6</text>
<text x="245" y="65.8">1</text>
<text x="248.7" y="62.3" transform="rotate(-90 248.7 62.3)">2</text>
<text x="251.4" y="65.8">3</text>
<text x="83.1" y="69.6">2</text>
<text x="248.7" y="71.2" transform="rotate(-90 248.7 71.2)">4</text>
<text x="83.1" y="72.1">3</text>
<text x="83.1" y="74.7">4</text>
<text x="82.5" y="79.8">18</text>
<text x="82.5" y="82.3">19</text>
<text x="113" y="79.8">10</text>
<text x="113" y="82.3">11</text>
<text x="82.5" y="84.8">20</text>
<text x="82.5" y="87.4">39</text>
<text x="82.5" y="89.9">40</text>
<text x="113" y="84.8">12</text>
<text x="113" y="87.4">13</text>
<text x="113" y="89.9">14</text>
<text x="82.5" y="92.5">41</text>
<text x="82.5" y="95">42</text>
<text x="113" y="92.5">15</text>
<text x="113" y="95">16</text>
<text x="82.5" y="97.5">43</text>
<text x="82.5" y="100.1">45</text>
<text x="113" y="97.5">17</text>
<text x="113" y="100.1">29</text>
<text x="82.5" y="102.6">46</text>
<text x="82.5" y="105.2">21</text>
<text x="82.5" y="107.7">22</text>
<text x="113" y="102.6">30</text>
<text x="113" y="105.2">31</text>
<text x="113" y="107.7">32</text>
<text x="82.5" y="110.2">25</text>
<text x="82.5" y="112.8">26</text>
<text x="113" y="110.2">33</text>
<text x="113" y="112.8">34</text>
<text x="82.5" y="115.3">27</text>
<text x="82.5" y="117.9">28</text>
<text x="113" y="115.3">37</text>
<text x="113" y="117.9">38</text>
<text x="95" y="123.2" transform="rotate(-90 95 123.2)">23</text>
<text x="97.5" y="123.2" transform="rotate(-90 97.5 123.2)">35</text>
<text x="100.1" y="123.2" transform="rotate(-90 100.1 123.2)">47</text>
<text x="102.6" y="122.6" transform="rotate(-90 102.6 122.6)">8</text>
<text x="194.9" y="131.8">1</text>
<text x="194.9" y="136.9">2</text>
<text x="202.5" y="136.9">4</text>
<text x="194.9" y="142">3</text>
<text x="49.5" y="152.1">1</text>
<text x="49.5" y="154.7">2</text>
<text x="57.7" y="152.1">10</text>
<text x="58.3" y="154.7">9</text>
<text x="49.5" y="157.2">3</text>
<text x="49.5" y="159.8">4</text>
<text x="58.3" y="157.2">8</text>
<text x="58.3" y="159.8">7</text>
<text x="49.5" y="162.3">5</text>
<text x="58.3" y="162.3">6</text>
</g>
<g font-size="1.8" fill="#725600">
<text x="57.4" y="86">DAC_NCLR</text>
<text x="138.6" y="93.6">SPI1_MISO</text>
<text x="138.6" y="91">SPI1_SCK</text>
<text x="138.6" y="96.1">SPI1_NSS</text>
<text x="56.3" y="106.3">DAC_NLDAC</text>
<text x="30.4" y="111.4">SPI2_MOSI</text>
<text x="31.2" y="113.9">SPI2_SCK</text>
<text x="138.6" y="111.4">USB_D+</text>
<text x="138.6" y="108.8">USB_D-</text>
<text x="31.2" y="119">SPI2_NSS</text>
</g>
<text font-size="1.8" fill="#009600" x="77.5" y="157.1">CONN_SWO</text>
<g font-size=".5" fill="#0f0f0f">
<text x="191.8" y="132">LED_R_K</text>
<text x="191.8" y="137.1">LED_G_K</text>
<text x="191.8" y="142.1">LED_B_K</text>
</g>
</svg>
